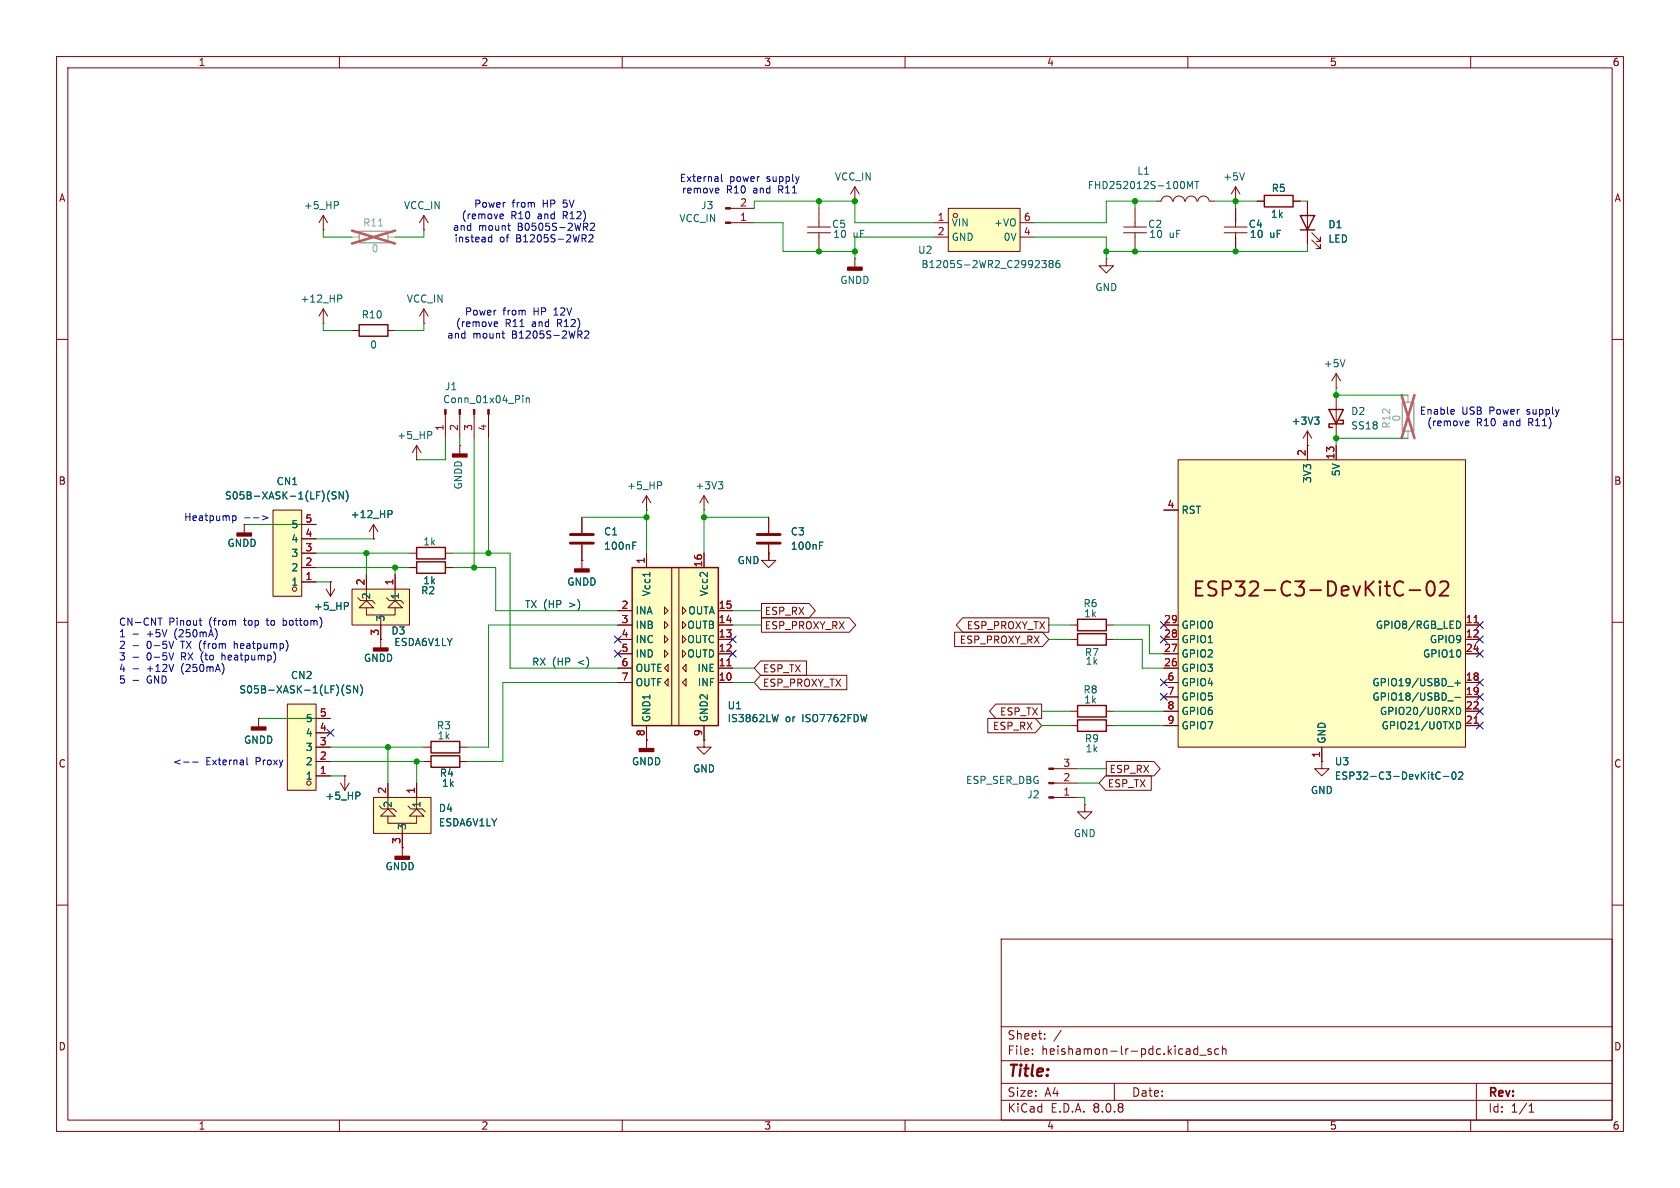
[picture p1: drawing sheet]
<svg xmlns="http://www.w3.org/2000/svg" width="297mm" height="210mm" viewBox="0 0 297 210" stroke-linecap="round" stroke-linejoin="round" font-family="sans-serif">
<g fill="none" stroke="#840000" stroke-width=".18">
<path d="M10 10h277v190h-277zM12 12h273v186h-273zM60 10v2M110 10v2M160 10v2M210 10v2M260 10v2M10 60h2M285 60h2M10 110h2M285 110h2M10 160h2"/>
<path d="M177 166h108v32h-108zM285 160h2M60 198v2M110 198v2M160 198v2M177 194.5h108M177 191.5h108M177 187.5h108M177 181.5h108M182.5 186.3v.1M182.5 185.5v.1M184.7 183.6v.1"/>
<path d="M184.7 182.8v.1M187.6 182.1l-1.3 2M197 191.5v3M210 198v2M211.7 184.9v1.5M211.7 185.5l-.4-.1-.3 .3v.4l.2 .2h.5M212.1 186.5h1.1M214.1 185.5l-.4-.1-.2 .2 .1 .2 .5 .2v.3h-.6M215.5 185.5l-.5-.1-.3 .3v.4l.2 .2h.6M216.1 185.5l.2-.1 .4 .1v.9M216.1 184.9v1.5M260 198v2"/>
<path d="M261 191.5v6.5M270.3 196.6h.9M270.3 195.5l.4-.4v1.5"/>
</g>
<g fill="#ffffc2">
<path d="M66 141h10.2v6.3h-10.2z"/>
<path d="M72.4 144.3l1.3-1.3 1.2 1.3z"/>
<path d="M67.3 144.3l1.3-1.3 1.2 1.3z"/>
</g>
<g fill="none" stroke="#840000" stroke-width=".18">
<path d="M144.8 36.8v3.3M151.1 35.6h.1M151.1 33l-.7 1.3M151.1 33v2.6M151.1 33l.8 1.3M142.8 41.2h4M142.8 40.1h4M144.8 41.2v3.3M231.1 78.7h.1M231.1 76.2l-.7 1.3M231.1 76.2v2.5M231.1 76.2l.8 1.3"/>
<path d="M236.2 68.6h.1M236.2 66l-.7 1.3M236.2 66v2.6M236.2 66l.8 1.3M68.6 138.4v4.6M73.7 138.4v4.6M233.7 134.6v1.3h1.2l-1.2 1.3-1.3-1.3h1.3M233.7 134.6h.1M66 141h10.2v6.3h-10.2zM67.1 142.5l.5 .5h2l.5 .5M67.3 144.3l1.3-1.3 1.2 1.3zM68.6 144.3v1.2h5.1v-1.2"/>
<path d="M71.1 147.3v2.6M72.1 142.5l.5 .5h2.1l.5 .5M72.4 144.3l1.3-1.3 1.2 1.3z"/>
</g>
<path d="M247.9 71.1h2v5.1h-2z" fill="none" stroke="#a1a1a1" stroke-width=".25"/>
<path d="M248.9 69.9v1.2M248.9 76.2v1.3" fill="none" stroke="#a1a1a1" stroke-width=".18"/>
<path d="M247.8 69.8l2.3 7.7M250.1 69.8l-2.3 7.7" fill="none" stroke="#e65255" stroke-width=".46"/>
<path d="M232.4 73.7h.8l-.4 .5M232.9 74.2l.3 .3v.3l-.3 .2M237.8 63.6l-.4 1.2" fill="none" stroke="#006464" stroke-width=".18"/>
<path d="M208.3 81.3h50.8v50.8h-50.8z" fill="#ffffc2"/>
<g fill="none" stroke="#840000" stroke-width=".18">
<path d="M74.9 57.2h.1M74.9 54.6l.8 1.3M74.9 54.6v2.6M74.9 54.6l-.7 1.3M231.1 78.7v2.6M236.2 78.7v2.6M72.4 97.8h1.3M78.7 97.8h1.3M102.9 99.1h.1M102.9 91.4v2.8M102.9 96.3v4.3M205.7 90.2h2.6"/>
<path d="M208.3 81.3h50.8v50.8h-50.8zM72.4 100.3h1.3M78.7 100.3h1.3M205.7 110.5h2.6M205.7 113h2.6M205.7 115.6h2.6M205.7 118.1h2.6M259.1 110.5h2.5M259.1 113h2.5M259.1 115.6h2.5M74.9 134.6h1.3M81.3 134.6h1.2"/>
<path d="M114.3 130.8h.1M114.3 130.8v1.5M124.5 130.8v1.3h1.2l-1.2 1.3-1.3-1.3h1.3M124.5 130.8h.1M205.7 120.7h2.6M205.7 123.2h2.6M205.7 128.3h2.6M205.7 125.7h2.6M233.7 132.1v2.5M259.1 120.7h2.5M259.1 123.2h2.5M259.1 128.3h2.5"/>
<path d="M259.1 125.7h2.5M71.1 149.9h.1M71.1 149.9v1.5"/>
</g>
<path d="M247.6 102.8l.5 .2M248.1 105.1l-.5 .2M249.2 104.3h1.9M252.4 103a.61 .61 0 0 1 .7-.2 .61 .61 0 0 1 .4 .4 1.49 1.49 0 0 1-.5 2.1 .65 .65 0 0 1-.7-.5 2.17 2.17 0 0 1 .1-1.8zM254.6 103l.4-.2h.6a.69 .69 0 0 1 .3 1l-1.4 1.5h1.6" fill="none" stroke="#840000" stroke-width=".32"/>
<g fill="none" stroke="#006464" stroke-width=".18">
<path d="M111.9 96.4h.4M111.9 95.8h.6M257.8 109.8a.68 .68 0 0 1 .4 .6 .68 .68 0 0 1-.4 .7M254.4 136.5l.2 .1M254.6 137.6l-.2 .1M255.2 137.3h.9M255.9 121.4h1M255.9 123.9h1M256.8 136.6l.2-.1a.68 .68 0 0 1 .4 .6 .68 .68 0 0 1-.4 .6l-.2-.1-.1-.3zM257.2 120.7h1M257.2 123.3h1M257.5 125a.64 .64 0 0 1 .7 .7 .64 .64 0 0 1-.7 .6z"/>
<path d="M257.5 127.6a.64 .64 0 0 1 .7 .6 .64 .64 0 0 1-.7 .6zM257.7 120.3v.9M257.9 136.6l.5-.1 .2 .3-.8 .9h.8"/>
</g>
<path d="M260.6 110.1h.7M260.6 127.9h.7" fill="none" stroke="#a90000" stroke-width=".18"/>
<path d="M100.8 96h4.1M100.8 94.5h4.1" fill="none" stroke="#840000" stroke-width=".51"/>
<g fill="#840000" stroke="#840000" stroke-width=".25">
<path d="M101.6 100.6h2.5v.5h-2.5z"/>
<path d="M69.8 151.4h2.6v.5h-2.6z"/>
<path d="M113 132.3h2.6v.5h-2.6z"/>
</g>
<path d="M73.7 96.8h5v2h-5zM73.7 99.3h5v2h-5zM76.2 133.6h5.1v2h-5.1z" fill="none" stroke="#840000" stroke-width=".25"/>
<g fill="#ffffc2">
<path d="M62.2 104.1h10.2v6.4h-10.2z"/>
<path d="M68.6 107.4l1.2-1.2 1.3 1.2z"/>
<path d="M63.5 107.4l1.3-1.2 1.2 1.2z"/>
</g>
<g fill="none" stroke="#840000" stroke-width=".18">
<path d="M222.2 35.6h1.3M228.6 35.6h1.3M231.1 35.6v7.6M231.9 42.4l1.5 1.5v-.7v.7h-.7M231.9 41.1l1.5 1.6v-.8v.8h-.7M62.2 104.1h10.2v6.4h-10.2zM63.2 105.7l.6 .5h2l.5 .5M63.5 107.4l1.3-1.2 1.2 1.2zM64.8 107.4v1.3h5v-1.3M64.8 101.6v4.6M67.3 110.5v2.5M68.3 105.7l.5 .5h2.1l.5 .5"/>
<path d="M68.6 107.4l1.2-1.2 1.3 1.2zM69.8 101.6v4.6M74.9 132.1h1.3M81.3 132.1h1.2"/>
</g>
<path d="M223.5 34.5h5.1v2.1h-5.1zM229.9 38.1h2.5l-1.3 2.5zM229.9 40.6h2.5M76.2 131.1h5.1v2h-5.1z" fill="none" stroke="#840000" stroke-width=".25"/>
<path d="M167.6 36.8h12.7v7.7h-12.7z" fill="#ffffc2"/>
<g fill="none" stroke="#840000" stroke-width=".18">
<path d="M165.1 39.4h2.5M167.6 36.8h12.7v7.7h-12.7zM180.3 39.4h2.6M218.4 36.8v3.3M165.1 41.9h2.5M180.3 41.9h2.6M216.4 41.2h4.1M216.4 40.1h4.1M218.4 41.2v3.3"/>
<circle cx="168.9" cy="38.1" r=".38"/>
</g>
<path d="M184.2 46h.8l-.5 .5 .4 .2v.5l-.2 .1h-.5M185.7 46.6l-.2-.3 .2-.3h.2l.3 .3-.3 .3M185.7 46.6l-.2 .2v.4l.2 .1h.4l.1-.2v-.3l-.3-.2M185.7 46.6h.2M187.3 46l-.4 .1a.86 .86 0 0 0 0 1.2l.4-.1 .1-.4-.3-.3h-.2l-.2 .3" fill="none" stroke="#006464" stroke-width=".18"/>
<path d="M50.8 124.5h5.1v15.2h-5.1z" fill="#ffffc2"/>
<g fill="none" stroke="#840000" stroke-width=".18">
<path d="M43.2 92.7v1.5M57.7 104.1l.7 1.3M58.4 102.9h.1M58.4 102.9v2.5M59.2 104.1l-.8 1.3M189.2 113h1.3M189.2 110.5h1.3M195.6 113h1.2M195.6 110.5h1.2M50.8 124.5h5.1v15.2h-5.1zM55.9 137.2h2.5M55.9 134.6h2.5"/>
<path d="M55.9 132.1h2.5M55.9 129.5h2.5M55.9 127h2.5M186.3 135.9h4.2M186.3 138.4h4.2M189.2 125.7h1.3M189.2 128.3h1.3M195.6 125.7h1.2M195.6 128.3h1.2M186.3 141h4.2M191.8 142.2v1.3h1.2l-1.2 1.3-1.3-1.3h1.3M191.8 142.2h.1"/>
<circle cx="54.6" cy="138.4" r=".38"/>
</g>
<path d="M61.4 106.5l.2 .2-.1 .3-.1 .2M60.7 122.9l.1 .1M60.8 121l-.1 .1M62 121.3l-.5-.1-.2 .2v.3l.5 .3 .2 .3-.3 .2-.5-.1M63.2 121.2v1.3l-.7-1.3v1.3M63.7 121a1.46 1.46 0 0 1 0 2" fill="none" stroke="#006464" stroke-width=".18"/>
<path d="M190.5 112h5.1v2h-5.1zM190.5 109.5h5.1v2h-5.1zM190.5 124.7h5.1v2h-5.1zM190.5 127.3h5.1v2h-5.1z" fill="none" stroke="#840000" stroke-width=".25"/>
<g fill="#840000" stroke="#840000" stroke-width=".18">
<path d="M185.4 135.8h.9v.2h-.9z"/>
<path d="M185.4 138.3h.9v.3h-.9z"/>
<path d="M185.4 140.8h.9v.3h-.9z"/>
</g>
<path d="M41.9 94.2h2.5v.5h-2.5z" fill="#840000" stroke="#840000" stroke-width=".25"/>
<path d="M48.3 90.2h5v15.2h-5z" fill="#ffffc2"/>
<g fill="none" stroke="#840000" stroke-width=".18">
<path d="M57.1 38.1l-.7 1.3M57.1 38.1v2.5M57.1 38.1l.8 1.3M74.9 38.1l-.7 1.3M74.9 38.1v2.5M74.9 38.1l.8 1.3M129.1 36.8h4.2M129.1 39.4h4.2M218.4 35.6h.1M218.4 33l-.7 1.3M218.4 33v2.6M218.4 33l.8 1.3"/>
<path d="M57.1 40.6h.1M57.1 57.2h.1M57.1 54.6v2.6M57.1 54.6l-.7 1.3M57.1 54.6l.8 1.3M62.2 58.4h1.3M68.6 58.4h1.2M74.9 40.6h.1M151.1 45.7h.1M151.1 45.7v1.5M73.7 78.7l-.8 1.3M73.7 78.7v2.6"/>
<path d="M73.7 78.7l.7 1.3M81.3 78.7h.1M81.3 78.7v1.6M236.2 69.9v7.6M48.3 90.2h5v15.2h-5zM53.3 97.8h2.6M53.3 95.3h2.6M53.3 92.7h2.6M66 95.3h.1M66 92.7l-.7 1.3M66 92.7v2.6M66 92.7l.8 1.3"/>
<path d="M73.7 81.3h.1M135.9 91.4v2.8M135.9 96.3v2.8M53.3 102.9h2.6M53.3 100.3h2.6M67.3 113h.1M67.3 113v1.6M45.7 127h.1M45.7 127v1.5M60.2 138.4l.8 1.3M61 137.2h.1M61 137.2v2.5"/>
<path d="M61.7 138.4l-.7 1.3"/>
<circle cx="52.1" cy="104.1" r=".38"/>
</g>
<g fill="none" stroke="#006464" stroke-width=".18">
<path d="M59.6 35.6l.2 .3v.3l-.2 .1M220 30.6l-.4 1.2M59.7 52.1h.5l.2 .3-.1 .3-.6 .1M76.1 76.3l.2 .2v.3l-.2 .1M58.2 88.6l.1 .1M58.3 86.8h-.1M59.4 87l-.5-.1-.1 .2v.3l.5 .3 .1 .3-.2 .2-.5-.1M60.7 86.9v1.3l-.7-1.3v1.3M61.2 86.8a1.46 1.46 0 0 1 0 1.9M68.6 90.2h.5l.2 .3-.1 .3-.6 .1M144.9 96.4h.4M144.9 95.8h.6"/>
<path d="M63.4 140l.2 .3v.3l-.2 .1"/>
</g>
<g fill="#840000" stroke="#840000" stroke-width=".25">
<path d="M44.4 128.5h2.6v.5h-2.6z"/>
<path d="M66 114.6h2.6v.5h-2.6z"/>
<path d="M149.9 47.2h2.5v.6h-2.5z"/>
<path d="M80 80.3h2.5v.5h-2.5z"/>
</g>
<path d="M63.5 57.4h5.1v2h-5.1zM234.9 72.4h2.6l-1.3 2.5zM236.9 74.3h.6v.6h-2.6v.7h.7" fill="none" stroke="#840000" stroke-width=".25"/>
<g fill="#840000" stroke="#840000" stroke-width=".18">
<path d="M128.3 36.7h.8v.3h-.8z"/>
<path d="M128.3 39.2h.8v.3h-.8z"/>
</g>
<path d="M63.5 40.9h5.1v2h-5.1z" fill="none" stroke="#a1a1a1" stroke-width=".25"/>
<path d="M62.2 41.9h1.3M68.6 41.9h1.2" fill="none" stroke="#a1a1a1" stroke-width=".18"/>
<path d="M66.9 39.9h.7" fill="none" stroke="#989898" stroke-width=".18"/>
<path d="M62.2 40.8l7.7 2.3M69.9 40.8l-7.7 2.3" fill="none" stroke="#e65255" stroke-width=".46"/>
<path d="M133.9 96h4M133.9 94.5h4" fill="none" stroke="#840000" stroke-width=".51"/>
<path d="M111.8 100.3h15.2v28h-15.2z" fill="#ffffc2"/>
<path d="M111.8 100.3h15.2v28h-15.2z" fill="none" stroke="#840000" stroke-width=".25"/>
<g fill="none" stroke="#840000" stroke-width=".18">
<path d="M200.7 36.8v3.3M204.5 35.6h.8a1.01 1.01 0 0 1 1-.9 1.01 1.01 0 0 1 1 .9M207.4 35.6a1.01 1.01 0 0 1 1-.9 1.01 1.01 0 0 1 1 .9M209.6 35.6a1.01 1.01 0 0 1 1-.9 1.01 1.01 0 0 1 1 .9M211.8 35.6a1.01 1.01 0 0 1 1-.9 1.01 1.01 0 0 1 1 .9M213.9 35.6h.7M218.4 36.8v2.6M222.2 35.6h1.3M228.6 35.6h1.3M231.1 35.6v2.5M195.6 45.7v1.3h1.2l-1.2 1.3-1.3-1.3h1.3M195.6 45.7h.1"/>
<path d="M198.6 41.2h4.1M198.6 40.1h4.1M200.7 41.2v3.3M218.4 41.9v2.6M231.1 40.6v2.6M78.7 73.3v4.2M81.3 73.3v4.2M83.8 73.3v4.2M86.4 73.3v4.2M231.1 78.7h.1M231.1 78.7v2.6M236.2 78.7v2.6"/>
<path d="M53.3 97.8h2.6M53.3 95.3h2.6M53.3 92.7h2.6M66 95.3h.1M102.9 99.1h.1M102.9 91.4v2.8M102.9 96.3v2.8M114.3 90.2h.1M114.3 87.6v2.6M114.3 97.8v2.5M114.3 87.6l-.8 1.3M114.3 87.6l.8 1.3"/>
<path d="M124.5 90.2h.1M124.5 87.6v2.6M124.5 97.8v2.5M124.5 87.6l-.8 1.3M124.5 87.6l.7 1.3M135.9 96.3v2.8h-1.3l1.3 1.2 1.3-1.2h-1.3v-1.3M135.9 97.8h.1M135.9 91.4v2.8M205.7 90.2h2.6M53.3 100.3h2.6M53.3 102.9h2.6M58.4 102.9h.1"/>
<path d="M64.8 101.6v2.5M67.3 113h.1M67.3 110.5v2.5M69.8 101.6v2.5M72.4 100.3h1.3M78.7 100.3h1.3M109.2 118.1h2.6M109.2 115.6h2.6M109.2 113h2.6M109.2 110.5h2.6M109.2 108h2.6M117.5 107.3l.6 .7-.6 .6z"/>
<path d="M117.5 114.9l.6 .7-.6 .6zM117.5 112.4l.6 .6-.6 .7zM117.5 109.9l.6 .6-.6 .6zM118.1 117.5v1.2l-.6-.6zM118.7 100.3v28M120 100.3v28M120.6 107.3l.7 .7-.7 .6zM120.6 114.9l.7 .7-.7 .6zM120.6 112.4l.7 .6-.7 .7zM120.6 109.9l.7 .6-.7 .6zM120.6 118.1l.7-.6v1.2zM127 118.1h2.5"/>
<path d="M127 115.6h2.5M127 113h2.5M127 110.5h2.5M127 108h2.5M134.5 119.4h15.2v2.5h-15.2l-1.2-1.2zM134.5 116.8h8.1v2.6h-8.1l-1.2-1.3zM134.6 106.7h8.4l1.1 1.3-1.1 1.2h-8.4zM134.6 109.2h15.6l1.1 1.3-1.1 1.3h-15.6zM168.8 111.8h15.5l1.1 1.2-1.1 1.3h-15.5zM170.2 109.2h15.2v2.6h-15.2l-1.1-1.3zM205.7 118.1h2.6M205.7 115.6h2.6"/>
<path d="M205.7 113h2.6M205.7 110.5h2.6M259.1 115.6h2.5M259.1 113h2.5M259.1 110.5h2.5M45.7 127h.1M55.9 134.6h2.5M55.9 137.2h2.5M55.9 132.1h2.5M55.9 129.5h2.5M55.9 127h2.5M61 137.2h.1"/>
<path d="M68.6 138.4v2.6M73.7 138.4v2.6M74.9 134.6h1.3M81.3 134.6h1.2M109.2 120.7h2.6M114.3 130.8h.1M114.3 128.3v2.5M117.5 120.7l.6-.7v1.3zM120.6 120.7l.7-.7v1.3zM124.5 130.8h.1M124.5 128.3v2.5M127 120.7h2.5"/>
<path d="M174.6 127h8.4l1.1 1.3-1.1 1.2h-8.4zM176 124.5h8.1v2.5h-8.1l-1.1-1.3zM195.4 137.2h8.1v2.5h-8.1l-1.1-1.3zM195.6 134.6h8.4l1.1 1.3-1.1 1.3h-8.4zM205.7 120.7h2.6M205.7 123.2h2.6M205.7 128.3h2.6M205.7 125.7h2.6M233.7 134.6h.1M233.7 132.1v2.5M259.1 120.7h2.5M259.1 123.2h2.5"/>
<path d="M259.1 128.3h2.5M259.1 125.7h2.5M71.1 149.9h.1M71.1 147.3v2.6"/>
</g>
<g fill="none" stroke="#006464" stroke-width=".18">
<path d="M210 33.3v-1.2l.4 .9 .4-.9v1.2M211.2 32.1h.8M211.6 32.1v1.2M92.4 69.9v.1M92.4 70.3v.9M93 70.3v.9M93 70.5l.2-.2 .3 .1 .1 .8M232.4 73.7h.8l-.4 .5M232.9 74.2l.3 .3v.3l-.3 .2M58.2 88.6l.1 .1M58.3 86.8h-.1M59.4 87l-.5-.1-.1 .2v.3l.5 .3 .1 .3-.2 .2-.5-.1"/>
<path d="M60.7 86.9v1.3l-.7-1.3v1.3M61.2 86.8a1.46 1.46 0 0 1 0 1.9M68.6 90.2h.5l.2 .3-.1 .3-.6 .1M111.9 96.4h.4M111.9 95.8h.6M116.7 85.2l.3 .2-.1 .3-.2 .1M127 85.2h.8l-.4 .4M127.5 85.6l.3 .3v.3l-.3 .2M144.9 96.4h.4M144.9 95.8h.6M61.4 106.5l.2 .2-.1 .3-.1 .2M114.9 101.2v.7"/>
<path d="M257.8 109.8a.68 .68 0 0 1 .4 .6 .68 .68 0 0 1-.4 .7M60.7 122.9l.1 .1M60.8 121l-.1 .1M62 121.3l-.5-.1-.2 .2v.3l.5 .3 .2 .3-.3 .2-.5-.1M63.2 121.2v1.3l-.7-1.3v1.3M63.7 121a1.46 1.46 0 0 1 0 2M137.6 126.3l-.3 1.3M254.4 136.5l.2 .1M254.6 137.6l-.2 .1M255.2 137.3h.9M255.9 121.4h1M255.9 123.9h1"/>
<path d="M256.8 136.6l.2-.1a.68 .68 0 0 1 .4 .6 .68 .68 0 0 1-.4 .6l-.2-.1-.1-.3zM257.2 120.7h1M257.2 123.3h1M257.5 125a.64 .64 0 0 1 .7 .7 .64 .64 0 0 1-.7 .6zM257.5 127.6a.64 .64 0 0 1 .7 .6 .64 .64 0 0 1-.7 .6zM257.7 120.3v.9M257.9 136.6l.5-.1 .2 .3-.8 .9h.8M63.4 140l.2 .3v.3l-.2 .1"/>
</g>
<path d="M128.5 117.7h.7M260.6 110.1h.7M260.6 127.9h.7" fill="none" stroke="#a90000" stroke-width=".18"/>
<g fill="#840000" stroke="#840000" stroke-width=".18">
<path d="M86.2 72.4h.3v.9h-.3z"/>
<path d="M83.7 72.4h.2v.9h-.2z"/>
<path d="M81.2 72.4h.2v.9h-.2z"/>
<path d="M78.6 72.4h.3v.9h-.3z"/>
</g>
<g fill="none" stroke="#0000c2" stroke-width=".18">
<path d="M88.4 38.6h.5M88.4 37.9l.4-.1 .2 .3-.6 .2M89.7 39.9h.5M104.4 39.6l.5-.1 .2 .3-.8 .9h.8M126.7 33.3h.3l.1 .3-.6 .1M127 34.1h-.3M127.5 30.8v1.1l.2 .2M86.5 42.7h.4M86.5 42h.4M86.9 41.5v1.3M87.4 57.7h.5M87.4 56.9h.4l.2 .3-.6 .1"/>
<path d="M88.7 58.9h.5M89 59.7l.2 .1M90 40.7h.2M103.4 58.6l.4-.1 .3 .4-.8 .9h.8M104.1 41.6l.5-.1 .2 .4-.8 .9h.8M256.9 72.4l.2 .3-.6 .1M257 73.2h-.1M259.1 75.2h.5M259.1 74.5l.4-.1 .2 .3-.6 .1M41.3 91.2h.3l.1 .2v.5l-.4 .1M46.4 91.2l1 .3-1 .4M31 111.5l-.1 .5 .1 .7"/>
<path d="M32.1 116.1h.5M32.2 117.6l-.1 .5 .1 .7M32.6 115.4h-.5v1.3M39.2 115.4v1.3M39.3 115.9h-.1M39.7 115.9l.1 .1M41.4 113.4v1.2M41.4 113.9l.4-.1 .2 .2M43.1 109.7h.4M43.2 109.3l.1 1.2M47 109.7h.5M47.2 109.3v1.1l.3 .1"/>
<path d="M50.1 109.7h.3l.2 .1M50.6 110.4l-.2 .1h-.3M32.5 134.7h.9M34 134.7h1M43.7 133.9v1.1l.1 .2"/>
</g>
<g fill="none" stroke="#009600" stroke-width=".18">
<path d="M133.3 39.4h5.1v5.1h12.7M133.3 36.8v-1.2h17.8v3.8h14M144.8 35.6v1.2M200.7 35.6v1.2M204.5 35.6h-8.9v3.8h-12.7M214.6 35.6h7.6M218.4 35.6v1.2M229.9 35.6h1.2M57.1 40.6v1.3h5.1M57.1 57.2v1.2h5.1M74.9 40.6v1.3h-5.1M74.9 57.2v1.2h-5.1"/>
<path d="M165.1 41.9h-14v3.8M182.9 41.9h12.7v3.8M231.1 43.2v1.3h-35.5M78.7 77.5v3.8h-5M81.3 77.5v1.2M83.8 77.5v22.8M86.4 77.5v20.3M236.2 68.6v1.3h12.7M248.9 77.5h-12.7v1.2M43.2 92.7h12.7M55.9 95.3h10.1M55.9 97.8h16.5"/>
<path d="M64.8 97.8v3.8M80 97.8h10.2v20.3h19M102.9 91.4h11.4M114.3 90.2v7.6M124.5 91.4h11.4M124.5 90.2v7.6M135.9 97.8v1.3M55.9 100.3h16.5M55.9 102.9h2.5M69.8 100.3v1.3M80 100.3h7.6v7.7h21.6M109.2 110.5h-22.8v21.6h-3.9"/>
<path d="M129.5 110.5h5.1M129.5 118.1h3.8M129.5 108h5.1M185.4 110.5h3.8M185.4 113h3.8M196.8 110.5h6.4v5.1h2.5M196.8 113h5.1v5.1h3.8M45.7 127h12.7M58.4 132.1h16.5M58.4 137.2h2.6M58.4 134.6h16.5M68.6 132.1v6.3"/>
<path d="M73.7 134.6v3.8M109.2 120.7h-20.3v13.9h-6.4M129.5 120.7h3.8M184.1 128.3h5.1M184.1 125.7h5.1M190.5 138.4h3.8M190.5 135.9h5.1M196.8 128.3h8.9M196.8 125.7h8.9M190.5 141h1.3v1.2"/>
</g>
<g fill="none" stroke="#000084" stroke-width=".18">
<path d="M108.6 115l1.2 1.2M108.6 112.4l1.2 1.2M109.8 115l-1.2 1.2M109.8 112.4l-1.2 1.2M128.9 112.4l1.2 1.2M128.9 115l1.2 1.2M130.1 112.4l-1.2 1.2M130.1 115l-1.2 1.2M205.1 109.9l1.2 1.2M205.1 112.4l1.2 1.2M206.3 109.9l-1.2 1.2M206.3 112.4l-1.2 1.2"/>
<path d="M261 115l1.2 1.2M261 112.4l1.2 1.2M261 109.9l1.2 1.2M262.2 115l-1.2 1.2M262.2 112.4l-1.2 1.2M262.2 109.9l-1.2 1.2M57.8 128.9l1.2 1.2M59 128.9l-1.2 1.2M205.1 120l1.2 1.3M205.1 122.6l1.2 1.2M206.3 120l-1.2 1.3M206.3 122.6l-1.2 1.2"/>
<path d="M261 120l1.2 1.3M261 125.1l1.2 1.2M261 127.7l1.2 1.2M261 122.6l1.2 1.2M262.2 120l-1.2 1.3M262.2 125.1l-1.2 1.2M262.2 127.7l-1.2 1.2M262.2 122.6l-1.2 1.2"/>
</g>
<g fill="#009600" stroke="#009600" stroke-width=".18">
<circle cx="83.8" cy="100.3" r=".46"/>
<circle cx="195.6" cy="44.5" r=".46"/>
<circle cx="200.7" cy="44.5" r=".46"/>
<circle cx="218.4" cy="44.5" r=".46"/>
<circle cx="200.7" cy="35.6" r=".46"/>
<circle cx="218.4" cy="35.6" r=".46"/>
<circle cx="124.5" cy="91.4" r=".46"/>
<circle cx="86.4" cy="97.8" r=".46"/>
<circle cx="73.7" cy="134.6" r=".46"/>
<circle cx="114.3" cy="91.4" r=".46"/>
<circle cx="236.2" cy="77.5" r=".46"/>
<circle cx="236.2" cy="69.9" r=".46"/>
<circle cx="144.8" cy="44.5" r=".46"/>
<circle cx="151.1" cy="35.6" r=".46"/>
<circle cx="144.8" cy="35.6" r=".46"/>
<circle cx="151.1" cy="44.5" r=".46"/>
<circle cx="64.8" cy="97.8" r=".46"/>
<circle cx="69.8" cy="100.3" r=".46"/>
<circle cx="68.6" cy="132.1" r=".46"/>
</g>
<text font-size="3.5" fill="#840000" x="210.6" y="105.9">ESP32-C3-DevKitC-02</text>
<text font-size="2.8" fill="#840000" x="178" y="190.9">Title:</text>
<g font-size="2.1" fill="#840000">
<text x="178" y="184">Sheet:</text>
<text x="178" y="186.7">File:</text>
<text x="184.1" y="186.7">heishamon-lr-pdc.kicad_sch</text>
<text x="178" y="196.9">KiCad</text>
<text x="178" y="194.1">Size:</text>
<text x="184.7" y="194.1">A4</text>
<text x="185.7" y="196.9">E.D.A.</text>
<text x="193.3" y="196.9">8.0.8</text>
<text x="200" y="194.1">Date:</text>
<text x="263" y="194.3">Rev:</text>
<text x="263" y="196.9">Id:</text>
<text x="267.1" y="196.9">1/1</text>
</g>
<g font-size="1.8" fill="#840000">
<text x="35" y="11.9">1</text>
<text x="85" y="11.9">2</text>
<text x="135" y="11.9">3</text>
<text x="185" y="11.9">4</text>
<text x="235" y="11.9">5</text>
<text x="285" y="11.9">6</text>
<text x="10.3" y="35.9">A</text>
<text x="285.3" y="35.9">A</text>
<text x="10.3" y="85.9">B</text>
<text x="285.3" y="85.9">B</text>
<text x="43.3" y="92.3">--&gt;</text>
<text x="135.1" y="108.9">ESP_RX</text>
<text x="135.1" y="111.4">ESP_PROXY_RX</text>
<text x="169.6" y="114">ESP_PROXY_RX</text>
<text x="170.8" y="111.4">ESP_PROXY_TX</text>
<text x="134.8" y="119.1">ESP_TX</text>
<text x="134.8" y="121.6">ESP_PROXY_TX</text>
<text x="175.4" y="129.2">ESP_RX</text>
<text x="176.7" y="126.7">ESP_TX</text>
<text x="10.3" y="135.9">C</text>
<text x="196.1" y="136.8">ESP_RX</text>
<text x="285.3" y="135.9">C</text>
<text x="195.7" y="139.4">ESP_TX</text>
<text x="10.3" y="185.9">D</text>
<text x="285.3" y="185.9">D</text>
<text x="35" y="199.9">1</text>
<text x="85" y="199.9">2</text>
<text x="135" y="199.9">3</text>
<text x="185" y="199.9">4</text>
<text x="235" y="199.9">5</text>
<text x="285" y="199.9">6</text>
</g>
<g font-size="1.8" fill="#0000c2">
<text x="120.1" y="32.4">External</text>
<text x="120.5" y="34.4">remove</text>
<text x="128.4" y="34.4">R10</text>
<text x="129" y="32.4">power</text>
<text x="133.3" y="34.4">and</text>
<text x="135.7" y="32.4">supply</text>
<text x="137.9" y="34.4">R11</text>
<text x="80" y="41">and</text>
<text x="81.5" y="39">(remove</text>
<text x="83.7" y="36.9">Power</text>
<text x="84.6" y="41">mount</text>
<text x="90.3" y="39">R10</text>
<text x="90.5" y="36.9">from</text>
<text x="91.6" y="41">B0505S-2WR2</text>
<text x="95.2" y="39">and</text>
<text x="96" y="36.9">HP</text>
<text x="99.8" y="39">R12)</text>
<text x="99.8" y="36.9">5V</text>
<text x="80.2" y="43.1">instead</text>
<text x="88.3" y="43.1">of</text>
<text x="91.4" y="43.1">B1205S-2WR2</text>
<text x="80.5" y="58">(remove</text>
<text x="82.1" y="56">Power</text>
<text x="88.9" y="56">from</text>
<text x="89.3" y="58">R11</text>
<text x="94.1" y="58">and</text>
<text x="94.4" y="56">HP</text>
<text x="98.2" y="56">12V</text>
<text x="98.8" y="58">R12)</text>
<text x="79" y="60.1">and</text>
<text x="83.6" y="60.1">mount</text>
<text x="90.6" y="60.1">B1205S-2WR2</text>
<text x="250.9" y="73.5">Enable</text>
<text x="252.2" y="75.5">(remove</text>
<text x="258.4" y="73.5">USB</text>
<text x="261" y="75.5">R10</text>
<text x="263.4" y="73.5">Power</text>
<text x="265.8" y="75.5">and</text>
<text x="270.2" y="73.5">supply</text>
<text x="270.5" y="75.5">R11)</text>
<text x="32.6" y="92.3">Heatpump</text>
<text x="21.3" y="110.8">CN-CNT</text>
<text x="21.3" y="112.9">1</text>
<text x="23.7" y="112.9">-</text>
<text x="26.5" y="112.9">+5V</text>
<text x="30.3" y="110.8">Pinout</text>
<text x="31.5" y="112.9">(250mA)</text>
<text x="37.5" y="110.8">(from</text>
<text x="43.8" y="110.8">top</text>
<text x="48" y="110.8">to</text>
<text x="51.1" y="110.8">bottom)</text>
<text x="21.3" y="114.9">2</text>
<text x="21.3" y="117">3</text>
<text x="21.3" y="119">4</text>
<text x="23.7" y="114.9">-</text>
<text x="23.7" y="117">-</text>
<text x="23.7" y="119">-</text>
<text x="26.5" y="114.9">0-5V</text>
<text x="26.5" y="117">0-5V</text>
<text x="26.5" y="119">+12V</text>
<text x="32.7" y="114.9">TX (from</text>
<text x="32.7" y="117">RX (to</text>
<text x="32.7" y="119">(250mA)</text>
<text x="40.3" y="117">heatpump)</text>
<text x="42.4" y="114.9">heatpump)</text>
<text x="21.3" y="121">5</text>
<text x="23.7" y="121">-</text>
<text x="26.5" y="121">GND</text>
<text x="30.5" y="135.5">&lt;--</text>
<text x="36.4" y="135.5">External</text>
<text x="45.3" y="135.5">Proxy</text>
</g>
<g font-size="1.8" fill="#006464">
<text x="147.5" y="32.1">VCC_IN</text>
<text x="192.2" y="33.6">FHD252012S-100MT</text>
<text x="201" y="31.1">L1</text>
<text x="216.1" y="32.1">+5V</text>
<text x="224.7" y="34.1">R5</text>
<text x="53.6" y="37.2">+5_HP</text>
<text x="71.3" y="37.2">VCC_IN</text>
<text x="120" y="39.5">VCC_IN</text>
<text x="123.8" y="37.2">J3</text>
<text x="147" y="40.5">C5</text>
<text x="168.1" y="40.2">VIN</text>
<text x="175.6" y="40.2">+VO</text>
<text x="202.9" y="40.5">C2</text>
<text x="220.7" y="40.5">C4</text>
<text x="224.6" y="38.7">1k</text>
<text x="234.7" y="40.6">D1</text>
<text x="147.2" y="42.3">10</text>
<text x="150.8" y="42.3">uF</text>
<text x="162.2" y="45.1">U2</text>
<text x="162.8" y="47.6">B1205S-2WR2_C2992386</text>
<text x="168.1" y="42.8">GND</text>
<text x="177.3" y="42.8">0V</text>
<text x="203.1" y="42.3">10</text>
<text x="206.7" y="42.3">uF</text>
<text x="220.9" y="42.3">10</text>
<text x="224.5" y="42.3">uF</text>
<text x="234.7" y="43.1">LED</text>
<text x="53" y="53.7">+12_HP</text>
<text x="71.8" y="53.7">VCC_IN</text>
<text x="148.5" y="50.4">GNDD</text>
<text x="193.5" y="51.7">GND</text>
<text x="63.8" y="56.5">R10</text>
<text x="65.3" y="61.8">0</text>
<text x="233.9" y="65.1">+5V</text>
<text x="78.2" y="71.5">Conn_01x04_Pin</text>
<text x="78.6" y="69.2">J1</text>
<text x="70.1" y="77.8">+5_HP</text>
<text x="228.2" y="75.3">+3V3</text>
<text x="238.8" y="73.6">D2</text>
<text x="238.8" y="76.1">SS18</text>
<text x="39.7" y="88.5">S05B-XASK-1(LF)(SN)</text>
<text x="48.8" y="86">CN1</text>
<text x="81.9" y="86.6" transform="rotate(-90 81.9 86.6)">GNDD</text>
<text x="110.8" y="86.7">+5_HP</text>
<text x="122.8" y="86.7">+3V3</text>
<text x="232" y="85.5" transform="rotate(-90 232 85.5)">3V3</text>
<text x="237.1" y="84.3" transform="rotate(-90 237.1 84.3)">5V</text>
<text x="51.4" y="93.6">5</text>
<text x="61.9" y="91.8">+12_HP</text>
<text x="106.7" y="94.8">C1</text>
<text x="139.7" y="94.8">C3</text>
<text x="208.8" y="91">RST</text>
<text x="40.1" y="96.9">GNDD</text>
<text x="51.4" y="101.2">2</text>
<text x="51.4" y="98.7">3</text>
<text x="51.4" y="96.1">4</text>
<text x="74.7" y="96.6">1k</text>
<text x="106.7" y="97.4">100nF</text>
<text x="130.3" y="99.9">GND</text>
<text x="139.7" y="97.4">100nF</text>
<text x="51.4" y="103.7">1</text>
<text x="65.6" y="106.1" transform="rotate(-90 65.6 106.1)">2</text>
<text x="70.7" y="106.1" transform="rotate(-90 70.7 106.1)">1</text>
<text x="74.4" y="105.3">R2</text>
<text x="74.7" y="103.5">1k</text>
<text x="100.2" y="103.7">GNDD</text>
<text x="115.2" y="105.5" transform="rotate(-90 115.2 105.5)">Vcc1</text>
<text x="125.3" y="105.5" transform="rotate(-90 125.3 105.5)">Vcc2</text>
<text x="191.4" y="107.5">R6</text>
<text x="55.4" y="108.1">+5_HP</text>
<text x="68.2" y="110" transform="rotate(-90 68.2 110)">3</text>
<text x="69.1" y="112.4">D3</text>
<text x="112.3" y="108.8">INA</text>
<text x="112.3" y="111.4">INB</text>
<text x="112.3" y="113.9">INC</text>
<text x="121.4" y="113.9">OUTC</text>
<text x="121.4" y="111.4">OUTB</text>
<text x="121.6" y="108.8">OUTA</text>
<text x="191.6" y="109.3">1k</text>
<text x="208.8" y="113.9">GPIO1</text>
<text x="208.8" y="111.4">GPIO0</text>
<text x="243.1" y="111.4">GPIO8/RGB_LED</text>
<text x="252.7" y="113.9">GPIO9</text>
<text x="64.2" y="117.2">GNDD</text>
<text x="69.6" y="114.4">ESDA6V1LY</text>
<text x="112.3" y="116.4">IND</text>
<text x="112.3" y="119">OUTE</text>
<text x="121.4" y="116.4">OUTD</text>
<text x="123.2" y="119">INE</text>
<text x="191.7" y="116.2">R7</text>
<text x="191.8" y="117.7">1k</text>
<text x="208.8" y="119">GPIO3</text>
<text x="208.8" y="116.4">GPIO2</text>
<text x="251.5" y="116.4">GPIO10</text>
<text x="42.2" y="122.8">S05B-XASK-1(LF)(SN)</text>
<text x="51.3" y="120.2">CN2</text>
<text x="112.3" y="121.5">OUTF</text>
<text x="123.3" y="121.5">INF</text>
<text x="128.5" y="125.6">U1</text>
<text x="191.4" y="122.8">R8</text>
<text x="191.6" y="124.6">1k</text>
<text x="208.8" y="121.5">GPIO4</text>
<text x="208.8" y="124.1">GPIO5</text>
<text x="242.5" y="121.5">GPIO19/USBD_+</text>
<text x="242.5" y="124.1">GPIO18/USBD_-</text>
<text x="43" y="131.7">GNDD</text>
<text x="54" y="130.4">4</text>
<text x="54" y="127.9">5</text>
<text x="77.1" y="129.1">R3</text>
<text x="77.3" y="130.9">1k</text>
<text x="115.2" y="127.8" transform="rotate(-90 115.2 127.8)">GND1</text>
<text x="125.3" y="127.8" transform="rotate(-90 125.3 127.8)">GND2</text>
<text x="128.5" y="127.9">IS3862LW</text>
<text x="138.8" y="127.9">or</text>
<text x="141.9" y="127.9">ISO7762FDW</text>
<text x="191.7" y="131.4">R9</text>
<text x="208.8" y="126.6">GPIO6</text>
<text x="208.8" y="129.1">GPIO7</text>
<text x="234.5" y="131.6" transform="rotate(-90 234.5 131.6)">GND</text>
<text x="243.9" y="126.6">GPIO20/U0RXD</text>
<text x="244.2" y="129.1">GPIO21/U0TXD</text>
<text x="54" y="135.5">2</text>
<text x="54" y="132.9">3</text>
<text x="77.7" y="137.5">R4</text>
<text x="111.6" y="135.5">GNDD</text>
<text x="122.4" y="136.8">GND</text>
<text x="191.8" y="133.2">1k</text>
<text x="235.9" y="135.5">U3</text>
<text x="54" y="138">1</text>
<text x="57.4" y="141.6">+5_HP</text>
<text x="69.4" y="142.9" transform="rotate(-90 69.4 142.9)">2</text>
<text x="74.5" y="142.9" transform="rotate(-90 74.5 142.9)">1</text>
<text x="77.5" y="143.7">D4</text>
<text x="78" y="139.3">1k</text>
<text x="170.7" y="138.8">ESP_SER_DBG</text>
<text x="181.5" y="141.3">J2</text>
<text x="231.6" y="140.6">GND</text>
<text x="235.9" y="138">ESP32-C3-DevKitC-02</text>
<text x="72" y="146.8" transform="rotate(-90 72 146.8)">3</text>
<text x="77.5" y="146.3">ESDA6V1LY</text>
<text x="189.7" y="148.2">GND</text>
<text x="68.1" y="154">GNDD</text>
</g>
<g font-size="1.8" fill="#989898">
<text x="64.1" y="40.2">R11</text>
<text x="65.6" y="44.8">0</text>
<text x="246" y="75.9" transform="rotate(-90 246 75.9)">R12</text>
<text x="247.8" y="74.6" transform="rotate(-90 247.8 74.6)">0</text>
</g>
<g font-size="1.8" fill="#a90000">
<text x="130.7" y="39.1">1</text>
<text x="130.7" y="36.6">2</text>
<text x="165.7" y="39.1">1</text>
<text x="165.7" y="41.7">2</text>
<text x="180.9" y="41.7">4</text>
<text x="180.9" y="39.1">6</text>
<text x="78.5" y="76.3" transform="rotate(-90 78.5 76.3)">1</text>
<text x="81" y="76.3" transform="rotate(-90 81 76.3)">2</text>
<text x="83.6" y="76.3" transform="rotate(-90 83.6 76.3)">3</text>
<text x="86.1" y="76.3" transform="rotate(-90 86.1 76.3)">4</text>
<text x="230.9" y="80.7" transform="rotate(-90 230.9 80.7)">2</text>
<text x="236" y="81.3" transform="rotate(-90 236 81.3)">13</text>
<text x="206.3" y="89.9">4</text>
<text x="53.9" y="95">4</text>
<text x="53.9" y="92.5">5</text>
<text x="53.9" y="100.1">2</text>
<text x="53.9" y="97.5">3</text>
<text x="114" y="99.8" transform="rotate(-90 114 99.8)">1</text>
<text x="124.2" y="100.4" transform="rotate(-90 124.2 100.4)">16</text>
<text x="53.9" y="102.6">1</text>
<text x="64.5" y="103.6" transform="rotate(-90 64.5 103.6)">2</text>
<text x="69.6" y="103.6" transform="rotate(-90 69.6 103.6)">1</text>
<text x="109.8" y="107.7">2</text>
<text x="127" y="107.7">15</text>
<text x="67.1" y="112.5" transform="rotate(-90 67.1 112.5)">3</text>
<text x="109.8" y="110.2">3</text>
<text x="109.8" y="112.8">4</text>
<text x="127" y="112.8">13</text>
<text x="127" y="110.2">14</text>
<text x="205.7" y="112.8">28</text>
<text x="205.7" y="110.2">29</text>
<text x="259" y="110.2">11</text>
<text x="259" y="112.8">12</text>
<text x="109.8" y="115.3">5</text>
<text x="109.8" y="117.9">6</text>
<text x="127" y="117.9">11</text>
<text x="127" y="115.3">12</text>
<text x="205.7" y="117.9">26</text>
<text x="205.7" y="115.3">27</text>
<text x="259" y="115.3">24</text>
<text x="109.8" y="120.4">7</text>
<text x="127" y="120.4">10</text>
<text x="206.3" y="120.4">6</text>
<text x="206.3" y="122.9">7</text>
<text x="206.3" y="125.5">8</text>
<text x="259" y="120.4">18</text>
<text x="259" y="122.9">19</text>
<text x="259" y="125.5">22</text>
<text x="56.4" y="131.8">3</text>
<text x="56.4" y="129.3">4</text>
<text x="56.4" y="126.7">5</text>
<text x="114" y="130.2" transform="rotate(-90 114 130.2)">8</text>
<text x="124.2" y="130.2" transform="rotate(-90 124.2 130.2)">9</text>
<text x="206.3" y="128">9</text>
<text x="259" y="128">21</text>
<text x="56.4" y="136.9">1</text>
<text x="56.4" y="134.4">2</text>
<text x="187.9" y="135.6">3</text>
<text x="233.4" y="134.1" transform="rotate(-90 233.4 134.1)">1</text>
<text x="68.3" y="140.4" transform="rotate(-90 68.3 140.4)">2</text>
<text x="73.4" y="140.4" transform="rotate(-90 73.4 140.4)">1</text>
<text x="187.9" y="140.7">1</text>
<text x="187.9" y="138.2">2</text>
<text x="70.9" y="149.3" transform="rotate(-90 70.9 149.3)">3</text>
</g>
<g font-size="1.8" fill="#0f0f0f">
<text x="92.7" y="107.6">TX (HP</text>
<text x="100.7" y="107.6">&gt;)</text>
<text x="94" y="117.8">RX (HP</text>
<text x="102.2" y="117.8">&lt;)</text>
</g>
</svg>
